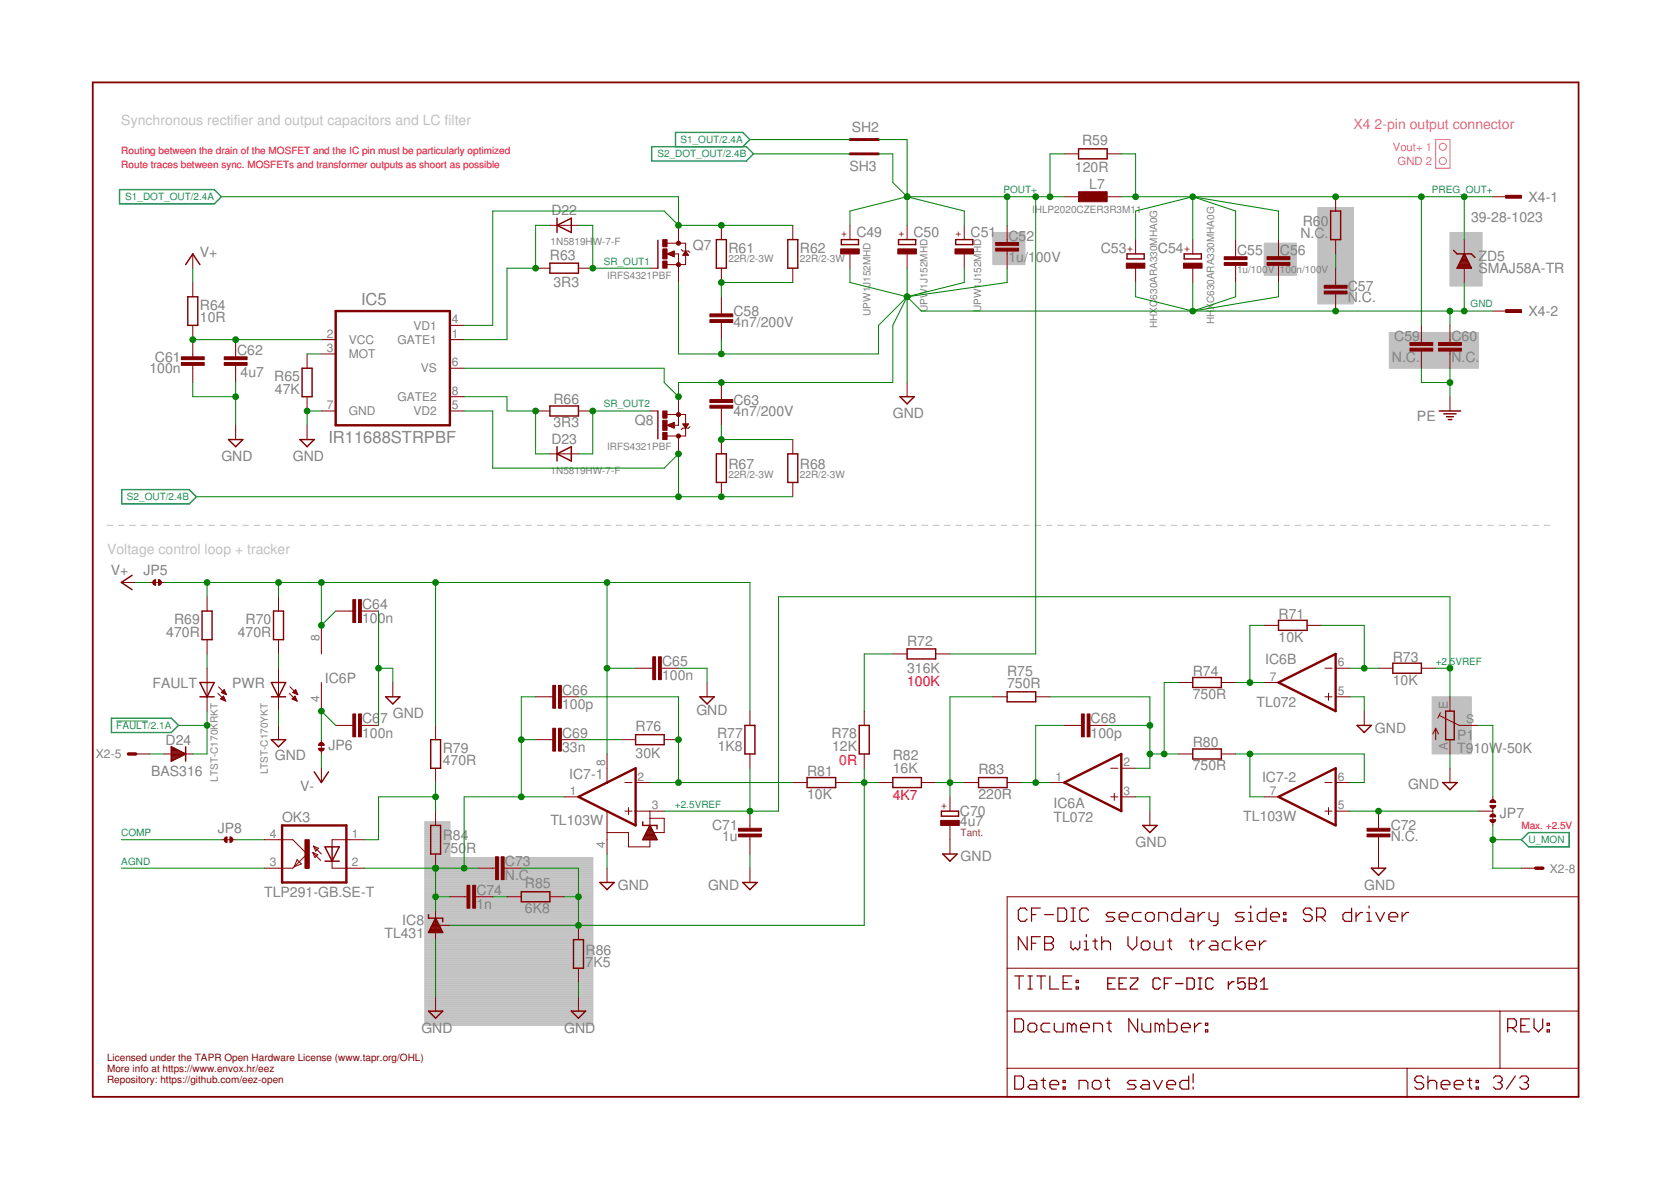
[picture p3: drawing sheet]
<svg xmlns="http://www.w3.org/2000/svg" width="297mm" height="210mm" viewBox="0 0 297 210" stroke-linecap="round" stroke-linejoin="round" font-family="sans-serif">
<g fill="#c0c0c0" stroke="#c0c0c0" stroke-width=".18">
<path d="M176.5 41.3h5.7v5.7h-5.7z"/>
<path d="M254.6 123.8h7v10.2h-7z"/>
<path d="M257.7 41.3h5.8v9.5h-5.8z"/>
<path d="M224.7 43.2h5.7v5.7h-5.7z"/>
<path d="M234.3 36.9h6.3v17.1h-6.3z"/>
<path d="M247 59.1h15.8v6.3h-15.8z"/>
</g>
<g fill="none" stroke="#c0c0c0" stroke-width=".18">
<path d="M19 93.4h1M21 93.4h1.1M23.1 93.4h1M25.1 93.4h1M27.1 93.4h1M29.1 93.4h1M31.1 93.4h1M33.1 93.4h1M35.1 93.4h1M37.1 93.4h1M39.1 93.4h1.1M41.1 93.4h1.1"/>
<path d="M43.2 93.4h1M45.2 93.4h1M47.2 93.4h1M49.2 93.4h1M51.2 93.4h1M53.2 93.4h1M55.2 93.4h1.1M57.3 93.4h1M59.3 93.4h1M61.3 93.4h1M63.3 93.4h1M65.3 93.4h1"/>
<path d="M67.3 93.4h1M69.3 93.4h1M71.3 93.4h1M73.3 93.4h1.1M75.4 93.4h1M77.4 93.4h1M79.4 93.4h1M81.4 93.4h1M83.4 93.4h1M85.4 93.4h1M87.4 93.4h1M89.4 93.4h1"/>
<path d="M91.4 93.4h1.1M93.5 93.4h1M95.5 93.4h1M97.5 93.4h1M99.5 93.4h1M101.5 93.4h1M103.5 93.4h1M105.5 93.4h1.1M107.5 93.4h1.1M109.6 93.4h1M111.6 93.4h1M113.6 93.4h1"/>
<path d="M115.6 93.4h1M117.6 93.4h1M119.6 93.4h1M121.6 93.4h1M123.6 93.4h1.1M125.6 93.4h1.1M127.7 93.4h1M129.7 93.4h1M131.7 93.4h1M133.7 93.4h1M135.7 93.4h1M137.7 93.4h1"/>
<path d="M139.7 93.4h1M141.7 93.4h1M143.7 93.4h1.1M145.8 93.4h1M147.8 93.4h1M149.8 93.4h1M151.8 93.4h1M153.8 93.4h1M155.8 93.4h1M157.8 93.4h1.1M159.9 93.4h1M161.9 93.4h1"/>
<path d="M163.9 93.4h1M165.9 93.4h1M167.9 93.4h1M169.9 93.4h1M171.9 93.4h1M173.9 93.4h1M175.9 93.4h1.1M177.9 93.4h1.1M180 93.4h1M182 93.4h1M184 93.4h1M186 93.4h1"/>
<path d="M188 93.4h1M190 93.4h1M192 93.4h1M194 93.4h1.1M196.1 93.4h1M198.1 93.4h1M200.1 93.4h1M202.1 93.4h1M204.1 93.4h1M206.1 93.4h1M208.1 93.4h1M210.1 93.4h1.1"/>
<path d="M212.2 93.4h1M214.2 93.4h1M216.2 93.4h1M218.2 93.4h1M220.2 93.4h1M222.2 93.4h1M224.2 93.4h1M226.2 93.4h1M228.2 93.4h1.1M230.3 93.4h1M232.3 93.4h1M234.3 93.4h1"/>
<path d="M236.3 93.4h1M238.3 93.4h1M240.3 93.4h1M242.3 93.4h1M244.3 93.4h1M246.4 93.4h1M248.4 93.4h1M250.4 93.4h1M252.4 93.4h1M254.4 93.4h1M256.4 93.4h1M258.4 93.4h1"/>
<path d="M260.4 93.4h1.1M262.4 93.4h1.1M264.5 93.4h1M266.5 93.4h1M268.5 93.4h1M270.5 93.4h1M272.5 93.4h1M274.5 93.4h1M75.5 146.1h4.5v6.3h25.4v29.8h-29.9zM75.5 160h29.9M75.5 159.9h29.9M75.5 159.7h29.9"/>
<path d="M75.5 159.6h29.9M75.5 159.5h29.9M75.5 159.4h29.9M75.5 159.2h29.9M75.5 159.1h29.9M75.5 159h29.9M75.5 158.9h29.9M75.5 158.8h29.9M75.5 158.6h29.9M75.5 158.5h29.9M75.5 158.4h29.9M75.5 158.3h29.9"/>
<path d="M75.5 158.2h29.9M75.5 158h29.9M75.5 157.9h29.9M75.5 157.8h29.9M75.5 157.7h29.9M75.5 157.6h29.9M75.5 157.4h29.9M75.5 157.3h29.9M75.5 157.2h29.9M75.5 157.1h29.9M75.5 157h29.9M75.5 156.8h29.9"/>
<path d="M75.5 156.7h29.9M75.5 156.6h29.9M75.5 156.5h29.9M75.5 156.4h29.9M75.5 156.2h29.9M75.5 156.1h29.9M75.5 156h29.9M75.5 155.9h29.9M75.5 155.7h29.9M75.5 155.6h29.9M75.5 155.5h29.9M75.5 155.4h29.9"/>
<path d="M75.5 155.3h29.9M75.5 155.2h29.9M75.5 155h29.9M75.5 154.9h29.9M75.5 154.8h29.9M75.5 154.7h29.9M75.5 154.5h29.9M75.5 154.4h29.9M75.5 154.3h29.9M75.5 154.2h29.9M75.5 154.1h29.9M75.5 153.9h29.9"/>
<path d="M75.5 153.8h29.9M75.5 153.7h29.9M75.5 153.6h29.9M75.5 153.5h29.9M75.5 153.3h29.9M75.5 153.2h29.9M75.5 153.1h29.9M75.5 153h29.9M75.5 152.8h29.9M75.5 152.7h29.9M75.5 152.6h29.9M75.5 152.5h29.9"/>
<path d="M75.5 152.4h4.5M75.5 152.3h4.5M75.5 152.1h4.5M75.5 152h4.5M75.5 151.9h4.5M75.5 151.8h4.5M75.5 151.6h4.5M75.5 151.5h4.5M75.5 151.4h4.5M75.5 151.3h4.5M75.5 151.2h4.5M75.5 151h4.5"/>
<path d="M75.5 150.9h4.5M75.5 150.8h4.5M75.5 150.7h4.5M75.5 150.6h4.5M75.5 150.4h4.5M75.5 150.3h4.5M75.5 150.2h4.5M75.5 150.1h4.5M75.5 150h4.5M75.5 149.8h4.5M75.5 149.7h4.5M75.5 149.6h4.5"/>
<path d="M75.5 149.5h4.5M75.5 149.4h4.5M75.5 149.2h4.5M75.5 149.1h4.5M75.5 149h4.5M75.5 148.9h4.5M75.5 148.8h4.5M75.5 148.6h4.5M75.5 148.5h4.5M75.5 148.4h4.5M75.5 148.3h4.5M75.5 148.1h4.5"/>
<path d="M75.5 148h4.5M75.5 147.9h4.5M75.5 147.8h4.5M75.5 147.7h4.5M75.5 147.6h4.5M75.5 147.4h4.5M75.5 147.3h4.5M75.5 147.2h4.5M75.5 147.1h4.5M75.5 146.9h4.5M75.5 146.8h4.5M75.5 146.7h4.5"/>
<path d="M75.5 146.6h4.5M75.5 146.5h4.5M75.5 146.3h4.5M75.5 146.2h4.5M75.5 180h29.9M75.5 179.9h29.9M75.5 179.7h29.9M75.5 179.6h29.9M75.5 179.5h29.9M75.5 179.4h29.9M75.5 179.3h29.9M75.5 179.2h29.9"/>
<path d="M75.5 179h29.9M75.5 178.9h29.9M75.5 178.8h29.9M75.5 178.7h29.9M75.5 178.5h29.9M75.5 178.4h29.9M75.5 178.3h29.9M75.5 178.2h29.9M75.5 178.1h29.9M75.5 177.9h29.9M75.5 177.8h29.9M75.5 177.7h29.9"/>
<path d="M75.5 177.6h29.9M75.5 177.5h29.9M75.5 177.3h29.9M75.5 177.2h29.9M75.5 177.1h29.9M75.5 177h29.9M75.5 176.8h29.9M75.5 176.7h29.9M75.5 176.6h29.9M75.5 176.5h29.9M75.5 176.4h29.9M75.5 176.3h29.9"/>
<path d="M75.5 176.1h29.9M75.5 176h29.9M75.5 175.9h29.9M75.5 175.8h29.9M75.5 175.6h29.9M75.5 175.5h29.9M75.5 175.4h29.9M75.5 175.3h29.9M75.5 175.2h29.9M75.5 175h29.9M75.5 174.9h29.9M75.5 174.8h29.9"/>
<path d="M75.5 174.7h29.9M75.5 174.6h29.9M75.5 174.4h29.9M75.5 174.3h29.9M75.5 174.2h29.9M75.5 174.1h29.9M75.5 174h29.9M75.5 173.8h29.9M75.5 173.7h29.9M75.5 173.6h29.9M75.5 173.5h29.9M75.5 173.4h29.9"/>
<path d="M75.5 173.2h29.9M75.5 173.1h29.9M75.5 173h29.9M75.5 172.9h29.9M75.5 172.8h29.9M75.5 172.6h29.9M75.5 172.5h29.9M75.5 172.4h29.9M75.5 172.3h29.9M75.5 172.1h29.9M75.5 172h29.9M75.5 171.9h29.9"/>
<path d="M75.5 171.8h29.9M75.5 171.7h29.9M75.5 171.6h29.9M75.5 171.4h29.9M75.5 171.3h29.9M75.5 171.2h29.9M75.5 171.1h29.9M75.5 170.9h29.9M75.5 170.8h29.9M75.5 170.7h29.9M75.5 170.6h29.9M75.5 170.5h29.9"/>
<path d="M75.5 170.3h29.9M75.5 170.2h29.9M75.5 170.1h29.9M75.5 170h29.9M75.5 169.9h29.9M75.5 169.7h29.9M75.5 169.6h29.9M75.5 169.5h29.9M75.5 169.4h29.9M75.5 169.2h29.9M75.5 169.1h29.9M75.5 169h29.9"/>
<path d="M75.5 168.9h29.9M75.5 168.8h29.9M75.5 168.7h29.9M75.5 168.5h29.9M75.5 168.4h29.9M75.5 168.3h29.9M75.5 168.2h29.9M75.5 168h29.9M75.5 167.9h29.9M75.5 167.8h29.9M75.5 167.7h29.9M75.5 167.6h29.9"/>
<path d="M75.5 167.4h29.9M75.5 167.3h29.9M75.5 167.2h29.9M75.5 167.1h29.9M75.5 167h29.9M75.5 166.8h29.9M75.5 166.7h29.9M75.5 166.6h29.9M75.5 166.5h29.9M75.5 166.4h29.9M75.5 166.2h29.9M75.5 166.1h29.9"/>
<path d="M75.5 166h29.9M75.5 165.9h29.9M75.5 165.8h29.9M75.5 165.6h29.9M75.5 165.5h29.9M75.5 165.4h29.9M75.5 165.3h29.9M75.5 165.2h29.9M75.5 165h29.9M75.5 164.9h29.9M75.5 164.8h29.9M75.5 164.7h29.9"/>
<path d="M75.5 164.5h29.9M75.5 164.4h29.9M75.5 164.3h29.9M75.5 164.2h29.9M75.5 164.1h29.9M75.5 164h29.9M75.5 163.8h29.9M75.5 163.7h29.9M75.5 163.6h29.9M75.5 163.5h29.9M75.5 163.3h29.9M75.5 163.2h29.9"/>
<path d="M75.5 163.1h29.9M75.5 163h29.9M75.5 162.9h29.9M75.5 162.8h29.9M75.5 162.6h29.9M75.5 162.5h29.9M75.5 162.4h29.9M75.5 162.3h29.9M75.5 162.1h29.9M75.5 162h29.9M75.5 161.9h29.9M75.5 161.8h29.9"/>
<path d="M75.5 161.6h29.9M75.5 161.5h29.9M75.5 161.4h29.9M75.5 161.3h29.9M75.5 161.2h29.9M75.5 161.1h29.9M75.5 160.9h29.9M75.5 160.8h29.9M75.5 160.7h29.9M75.5 160.6h29.9M75.5 160.4h29.9M75.5 160.3h29.9"/>
<path d="M75.5 160.2h29.9M75.5 160.1h29.9M75.5 182.2h29.9M75.5 182h29.9M75.5 181.9h29.9M75.5 181.8h29.9M75.5 181.7h29.9M75.5 181.5h29.9M75.5 181.4h29.9M75.5 181.3h29.9M75.5 181.2h29.9M75.5 181.1h29.9"/>
<path d="M75.5 181h29.9M75.5 180.8h29.9M75.5 180.7h29.9M75.5 180.6h29.9M75.5 180.5h29.9M75.5 180.4h29.9M75.5 180.2h29.9M75.5 180.1h29.9"/>
</g>
<g fill="none" stroke="#800000" stroke-width=".21">
<path d="M180.4 173.5h1.5M181.2 173.5v2.3M182.6 161.8l-.4-.4h-.8l-.4 .4v1.5l.4 .4h.8l.4-.4M182.6 166.5v2.3l-1.6-2.3v2.3M182.7 173.5h.8M182.7 175.8h.8M183.1 173.5v2.3M183.4 162.6h.7M183.4 167.6h.7M184.3 173.5h1.5M184.9 161.4h-1.5v2.3M184.9 166.5h-1.5v2.3"/>
<path d="M185.1 173.5v2.3M185.7 162.6h1.6M185.7 166.5h1.2l.4 .4v.4l-.4 .3 .4 .4v.4l-.4 .4h-1.2zM185.7 167.6h1.2M186.6 173.5v2.3h1.6M188 161.4h1.2l.4 .4v1.5l-.4 .4h-1.2zM189 174.6h.7M190.4 161.4h.8M190.4 163.7h.8M190.4 167.3v1.1l.4 .4 .4-.4 .4 .4 .3-.4v-1.1M190.5 173.5h-1.5v2.3h1.5M190.8 161.4v2.3"/>
<path d="M191.3 175.4h.4v.4h-.4zM191.3 174.2h.4v.4h-.4zM192.7 168.8h.8M192.7 167.3h.4v1.5M193.1 166.1v.4M193.5 161.8l-.4-.4h-.8l-.4 .4v1.5l.4 .4h.8l.4-.4M194.3 167.3h.8M194.7 166.9v1.5l.4 .4M195.8 167.6l.4-.3h.8l.4 .3v1.2M195.8 166.5v2.3M198.2 162.2h-1.2l-.4 .4 .4 .4h.8l.4 .3-.4 .4h-1.2M198.9 163h1.6v-.4l-.4-.4h-.8l-.4 .4v.7l.4 .4h.8"/>
<path d="M200.5 166.5v1.5l.8 .8 .8-.8v-1.5M202.9 162.2h-1.2l-.4 .4v.7l.4 .4h1.2M203.2 167.3h.8l.4 .3v.8l-.4 .4h-.8l-.3-.4v-.8zM203.6 162.6l.4-.4h.8l.4 .4v.7l-.4 .4h-.8l-.4-.4zM205.2 167.3v1.1l.4 .4h1.2v-1.5M206 163.7v-1.5h1.1l.4 .4v1.1M207.5 167.3h.8M207.9 166.9v1.5l.4 .4M209.9 161.4v2.3h-1.2l-.4-.4v-.7l.4-.4h1.2M211 162.2h.8l.4 .4v1.1h-1.2l-.3-.4 .3-.3h1.2M211.4 167.3h.8M211.8 166.9v1.5l.4 .4"/>
<path d="M213 162.2v1.5M213 167.3v1.5M214.2 162.2h-.4l-.8 .8M214.2 167.3h-.4l-.8 .7M214.9 162.2v1.1l.4 .4h1.2M215.3 167.3h.8l.4 .3v1.2h-1.2l-.4-.4 .4-.4h1.2M216.5 162.2v1.9l-.4 .4h-.4M218.8 167.3h-1.1l-.4 .3v.8l.4 .4h1.1M219.6 166.5v2.3M220.8 167.3l-1.2 .7 1.2 .8M221.2 162.2h-1.2l-.4 .4 .4 .4h.8l.4 .3-.4 .4h-1.2M221.6 168h1.5v-.4l-.4-.3h-.7l-.4 .3v.8l.4 .4h.7"/>
<path d="M222 163.7h.7M222 162.2h.3v1.5M222.3 161v.4M223.9 167.3v1.5M225.1 161.4v2.3h-1.2l-.4-.4v-.7l.4-.4h1.2M225.1 167.3h-.4l-.8 .7M225.8 163h1.6v-.4l-.4-.4h-.8l-.4 .4v.7l.4 .4h.8M228.2 163.3h.4v.4h-.4zM228.2 162.2h.4v.4h-.4zM233.3 161.8l-.4-.4h-.8l-.4 .4v.4l.4 .4h.8l.4 .4v.3l-.4 .4h-.8l-.4-.4M234 163h1.2l.4-.4v-.8l-.4-.4h-1.2v2.3M234.8 163l.8 .7"/>
<path d="M240.3 161.4v2.3h-1.2l-.4-.4v-.7l.4-.4h1.2M241 162.2v1.5M242.2 162.2h-.4l-.8 .8M243 163.7h.8M243 162.2h.4v1.5M243.4 161v.4M244.6 162.2l.7 1.5 .8-1.5M246.9 163h1.6v-.4l-.4-.4h-.8l-.4 .4v.7l.4 .4h.8M249.2 162.2v1.5M250.4 162.2h-.4l-.8 .8M180.4 181.1h1.2l.3 .4v1.5l-.3 .4h-1.2zM180.4 191.2h1.2l.3 .4v1.6l-.3 .4h-1.2z"/>
<path d="M182.7 182.2l.4-.3h.8l.4 .3v.8l-.4 .4h-.8l-.4-.4zM183.1 192h.8l.4 .4v1.2h-1.2l-.4-.4 .4-.4h1.2M185.1 192h.7M185.5 191.6v1.6l.3 .4M186.6 192.8h1.6v-.4l-.4-.4h-.8l-.4 .4v.8l.4 .4h.8M186.6 181.9h-1.1l-.4 .3v.8l.4 .4h1.1M187.4 181.9v1.1l.4 .4h1.2v-1.5M189 193.2h.4v.4h-.4zM189 192h.4v.4h-.4zM190.5 182.2l-.4-.3h-.4v1.5M190.5 182.2l.4-.3 .4 .3v1.2M190.5 182.2v1.2"/>
<path d="M191.8 193.6v-1.6h1.2l.4 .4v1.2M192.1 182.6h1.5v-.4l-.3-.3h-.8l-.4 .3v.8l.4 .4h.8M194.2 192.4l.3-.4h.8l.4 .4v.8l-.4 .4h-.8l-.3-.4zM194.4 183.4v-1.5h1.2l.4 .3v1.2M196.5 192h.8M196.8 181.9h.7M196.9 191.6v1.6l.4 .4M197.1 181.5v1.5l.4 .4M202 192h-1.2l-.4 .4 .4 .4h.8l.4 .4-.4 .4h-1.2M202.2 181.1v2.3l-1.5-2.3v2.3M203 181.9v1.1l.4 .4h1.2v-1.5M203.1 192h.8l.4 .4v1.2h-1.2l-.4-.4 .4-.4h1.2"/>
<path d="M205.1 192l.7 1.6 .8-1.6M206.1 182.2l.4-.3 .4 .3v1.2M206.1 182.2l-.4-.3h-.4v1.5M206.1 182.2v1.2M207.4 192.8h1.6v-.4l-.4-.4h-.8l-.4 .4v.8l.4 .4h.8M207.7 181.1v2.3h1.2l.3-.4v-.8l-.3-.3h-1.2M210 182.6h1.6v-.4l-.4-.3h-.8l-.4 .3v.8l.4 .4h.8M211.3 191.2v2.4h-1.2l-.4-.4v-.8l.4-.4h1.2M212.1 190.8v1.6M212.1 193.2v.4M212.3 181.9v1.5M213.5 181.9h-.4l-.8 .7"/>
<path d="M214.3 183h.4v.4h-.4zM214.3 181.9h.4v.3h-.4zM253.1 191.6l-.4-.4h-.8l-.4 .4v.4l.4 .4h.8l.4 .4v.4l-.4 .4h-.8l-.4-.4M253.8 192.4l.4-.4h.8l.4 .4v1.2M253.8 191.2v2.4M256.2 192.8h1.5v-.4l-.4-.4h-.7l-.4 .4v.8l.4 .4h.7M258.5 192.8h1.6v-.4l-.4-.4h-.8l-.4 .4v.8l.4 .4h.8M260.9 192h.7M261.2 191.6v1.6l.4 .4M262.4 193.2h.4v.4h-.4zM262.4 192h.4v.4h-.4zM265.5 191.6l.4-.4h.7l.4 .4v.4l-.4 .4"/>
<path d="M266.3 192.4h.3M266.6 192.4l.4 .4v.4l-.4 .4h-.7l-.4-.4M268 182.6h1.2l.4-.4v-.7l-.4-.4h-1.2v2.3M268.8 182.6l.8 .8M269.4 191.2l-1.6 2.4M270.2 191.6l.3-.4h.8l.4 .4v.4l-.4 .4M270.3 182.2h.8M270.9 192.4h.4M271.3 192.4l.4 .4v.4l-.4 .4h-.8l-.3-.4M271.9 181.1h-1.6v2.3h1.6M272.7 181.1v1.5l.8 .8 .7-.8v-1.5M275 183h.4v.4h-.4z"/>
<path d="M275 181.9h.4v.3h-.4z"/>
</g>
<path d="M16.5 14.6h264.1v180.3h-264.1z" fill="none" stroke="#800000" stroke-width=".32"/>
<g fill="none" stroke="#800000" stroke-width=".18">
<path d="M189.2 27.3h2.5M189.2 35h2.5M196.8 27.3h2.5M196.8 35h2.5M237.4 35v2.5M265.4 35h2.5M34.3 45.1v2.6M34.3 50.2v2.5M34.3 57.8v5.6M80 57.8h2.5M95.2 47.7h2.5M97.7 40h5.1"/>
<path d="M102.8 47.7h2.6M115.5 47.7h1.4M118.6 45.1l1.2-.5v1zM118.6 43.2h3.3v3.8h-3.3M118.6 45.1h1.2M118.8 45h1M118.9 45.3h.9M119.1 44.9h.7M119.2 45.4h.6M119.4 44.8h.4M119.5 45.5h.3M119.7 45.1h.9v5.1"/>
<path d="M119.7 44.7h.1M119.8 45.6h.1M120.6 40v3.2M121.1 44.4l.3 .2h1l.2 .3M121.5 45.3h.8M121.5 45.1h.7M121.6 45h.6M121.7 44.9h.4M121.8 44.8h.2M121.9 44.7h.1M121.9 44.6l.5 .8h-1zM128.2 40v2.6"/>
<path d="M128.2 47.7v2.5M128.2 52.7v3.1M128.2 57.3v3.1M140.9 40v2.6M140.9 47.7v2.5M151.1 40v2.6M151.1 45.1v2.6M161.2 40v2.6M161.2 45.1v2.6M171.4 40v2.6M171.4 45.1v2.6M179 40v3.1"/>
<path d="M179 44.6v3.1M201.9 42.6v2.5M201.9 47.7v2.5M212 42.6v2.5M212 47.7v2.5M219.6 42.6v3M219.6 47.2v3M227.3 42.6v3M227.3 47.2v3M237.4 42.6v2.5M237.4 47.7v3M237.4 52.2v3.1"/>
<path d="M252.7 57.8v3.1M257.7 57.8v3.1M260.3 42.6v2.5M260.3 47.7v2.5M265.4 55.3h2.5M34.3 64.9v3.1M41.9 60.4v3M41.9 64.9v3.1M41.9 75.6v2.5M54.6 62.9v2.5M54.6 70.5v2.5M54.6 75.6v2.5"/>
<path d="M57.1 73h2.6M57.1 60.4h2.6M57.1 62.9h2.6M80 73h2.5M80 60.4h2.5M80 65.4h2.5M80 70.5h2.5M95.2 73h2.5M102.8 73h2.6M115.5 73h1.4M118.6 73.7h3.3v3.8h-3.3M118.6 75.6l1.2-.5v1z"/>
<path d="M118.7 75.5h1.1M118.7 75.6h1.1M119 75.4h.8M119 75.8h.8M119.3 75.3h.5M119.3 75.9h.5M119.6 76h.2M119.6 75.2h.2M120.6 70.5v5.1h-.9M120.6 77.5v3.2M121.4 75.3h1l-.5 .8zM121.4 75.4h.9"/>
<path d="M121.5 75.5h.8M121.6 75.6h.6M121.7 75.8h.4M121.8 75.9h.2M121.8 76h.1M122.6 75.8l-.2 .3h-1l-.3 .2M128.2 68v3M128.2 72.5v3.1M128.2 78.1v2.6M140.9 78.1v2.6M161.2 68v2.5M252.7 62.4v3"/>
<path d="M257.7 62.4v3M257.7 70.5v2.5M97.7 80.7h5.1M128.2 85.7v2.6M140.9 85.7v2.6M21.6 103.5h2.5M26.6 103.5h2.6M36.8 106.1v2.5M36.8 113.7v2.5M36.8 118.8v7.6M49.5 106.1v2.5M49.5 113.7v2.5"/>
<path d="M49.5 118.8v7.6M57.1 111.1v5.1M59.7 108.6h3M64.2 108.6h3.1M113 118.8h3M117.6 118.8h3M158.7 116.2h2.5M166.3 116.2h2.6M224.7 111.1h2.6M232.3 111.1h2.6M235.5 118.8h1.3M237.4 118.8h2.6"/>
<path d="M245 118.8h2.6M252.7 118.8h2.5M24.1 134h2.5M29.2 134h5.1M38.7 123.2l1.4 1.4M38.8 122.1l1.4 1.4M39.3 124.3h.7M39.3 124.1h.6M39.4 123.1h.7M39.4 124h.5M39.5 122.9h.5M39.5 123.9h.3"/>
<path d="M39.6 123.2h.5M39.6 122.8h.4M39.6 124.4h.4M39.7 123.8h.1M39.7 122.7h.2M39.7 123.7l.4 .9-.9-.4zM39.9 122.6l.3 .9M39.9 122.6l-.6 .5 .9 .4M39.9 123.3h.3M39.9 122.6h.1M39.9 124.5h.2M40.1 123.4h.1"/>
<path d="M49.5 128.9v2.6M51.4 123.2l1.4 1.4M51.5 122.1l1.4 1.4M52 124.1h.6M52 124.3h.7M52.1 123.1h.7M52.1 124h.5M52.2 122.9h.5M52.2 123.9h.3M52.3 123.2h.5M52.3 122.8h.4M52.3 124.4h.4"/>
<path d="M52.4 123.8h.1M52.4 122.7h.2M52.4 123.7l.4 .9-.9-.4zM52.6 123.3h.3M52.6 122.6h.1M52.6 122.6l.3 .9M52.6 122.6l-.6 .5 .9 .4M52.6 124.5h.2M52.8 123.4h.1M57.1 121.3v5.1M57.1 131.5v2.5M57.1 136.5v2.6"/>
<path d="M59.7 128.9h3M64.2 128.9h3.1M69.8 121.3v2.5M77.4 128.9v2.6M77.4 136.5v2.6M95.2 123.8h3.1M95.2 131.5h3.1M99.8 123.8h3M99.8 131.5h3M107.9 134v5.1M110.4 131.5h2.6M111.1 139.1h1.3"/>
<path d="M113 139.1h2.5M118.1 131.5h2.5M125.7 121.3v2.5M133.3 126.4v2.5M133.3 134v2.5M140.9 139.1h2.6M148.5 139.1h2.6M153.6 126.4v2.5M153.6 134v2.5M156.2 139.1h2.5M163.8 139.1h2.5M171.4 139.1h2.5"/>
<path d="M176.5 123.8h2.5M179 139.1h2.6M184.1 123.8h2.5M186.6 139.1h2.6M189.2 128.9h3M193.8 128.9h3M197.4 136.5h1.3M199.3 136.5h2.6M209.5 121.3h2.5M209.5 134h2.5M217.1 121.3h2.5M217.1 134h2.5"/>
<path d="M224.7 121.3h2.6M235.5 139.1h1.3M235.5 123.8h1.3M236.2 123.2v1.3M237.4 139.1h2.6M237.4 123.8h2.6M242.5 126.4v2.5M255.2 129.4v2.1M255.2 129.4l-.5 1.1M255.2 129.4l.5 1.1M255.9 127.2l3.5 1.7h3.4M256.1 126.7l-.5 .9"/>
<path d="M257.7 123.8v2.6M257.7 131.5v2.5M257.7 136.5v2.6M39.3 149.2h2.6M47 149.2h5l2.6 2.6-2.3 2.3M52.3 154.1l-.3 .2h-5M52.8 152.8l.8 .7-1.3 .6zM55.6 151.5l1.4 1.4M55.6 151.5l.9 .4-.5 .5zM55.7 150.4l.9 .4-.5 .5zM55.7 150.4l1.4 1.4M59 153.1v1.2h5.7"/>
<path d="M64.7 149.2h-5.7v1.3M77.4 144.2v2.5M77.4 151.8v2.5M80 159.4h3M84.5 159.4h3.1M85 154.3h3.1M89.6 154.3h3.1M90.1 159.4h2.6M97.7 159.4h2.6M100.3 141.6h2.5M107.9 148h3.8v2.5h3.8v-1.3M107.9 144.2v7.6"/>
<path d="M107.9 154.3v2.5M111.1 144.2h1.3M111.7 143.5v1.3M113 144.2h5.1M115.5 144.2v2.5M115.5 145.4h2.6v2.6h-1.9M133.3 144.2v3M133.3 148.7v3.1M133.3 154.3v2.5M168.9 141.6v2.6M168.9 146.7v5.1M179 159.4h101.6v35.5h-101.6z"/>
<path d="M197.4 141.6h1.3M198.1 141v1.3M199.3 141.6h2.6M204.4 144.2v2.5M224.7 141.6h2.6M235.5 144.2h1.3M236.2 143.5v1.3M237.4 144.2h2.6M245 144.2v3M245 148.7v5.6M262.8 144.2h2.6M265.4 141.6v.8"/>
<path d="M265.4 143.4v3.3M270.4 154.3h2.6M77.4 161.9v5.1M77.4 177.2v2.5M77.4 164.5h2.6M102.8 164.5v2.5M102.8 172.1v2.5M102.8 177.2v2.5M179 179.7h101.6M179 172.1h101.6M266.6 179.7v10.2M179 189.9h101.6"/>
<path d="M250.1 189.9v5"/>
</g>
<g fill="none" stroke="#800000" stroke-width=".23">
<path d="M196.9 174.8h.7M198.2 173.8h-1.3v2h1.3M198.9 174.8h.7M200.2 173.8h-1.3v2h1.3M200.9 173.8h1.3v.4l-1.3 1.3v.3h1.3M206.3 174.2l-.4-.4h-.6l-.3 .4v1.3l.3 .3h.6l.4-.3M207 174.8h.6M208.3 173.8h-1.3v2M209 174.8h1.3M211 173.8h1l.3 .4v1.3l-.3 .3h-1zM213 173.8h.7M213 175.8h.7"/>
<path d="M213.3 173.8v2M215.6 174.2l-.3-.4h-.6l-.4 .4v1.3l.4 .3h.6l.3-.3M218.4 174.5v1.3M219.4 174.5h-.4l-.6 .6M221.3 173.8h-1.3v1l.7-.3h.3l.3 .3v.7l-.3 .3h-.6l-.4-.3M222.1 173.8h.9l.4 .4v.3l-.4 .3 .4 .3v.4l-.4 .3h-.9zM222.1 174.8h.9M224.1 175.8h1.3M224.1 174.5l.6-.7v2"/>
</g>
<g fill="#800000" stroke="#800000" stroke-width=".18">
<path d="M32.2 64.4h4.1v.5h-4.1z"/>
<path d="M32.2 63.4h4.1v.5h-4.1z"/>
<path d="M117.8 73h.8v1.3h-.8z"/>
<path d="M117.8 76.9h.8v1.2h-.8z"/>
<path d="M117.8 74.7h.8v1.8h-.8z"/>
<path d="M117.8 46.4h.8v1.3h-.8z"/>
<path d="M117.8 42.6h.8v1.3h-.8z"/>
<path d="M117.8 44.2h.8v1.8h-.8z"/>
<path d="M126.2 71h4.1v.5h-4.1z"/>
<path d="M126.2 72h4.1v.5h-4.1z"/>
<path d="M126.2 56.8h4.1v.5h-4.1z"/>
<path d="M126.2 55.8h4.1v.5h-4.1z"/>
<path d="M177 44.1h4.1v.5h-4.1z"/>
<path d="M177 43.1h4.1v.5h-4.1z"/>
<path d="M39.9 64.4h4v.5h-4z"/>
<path d="M39.9 63.4h4v.5h-4z"/>
<path d="M149.4 44.2h3.3v.9h-3.3z"/>
<path d="M159.6 44.2h3.3v.9h-3.3z"/>
<path d="M169.8 44.2h3.3v.9h-3.3z"/>
<path d="M193.3 126.9h.5v4.1h-.5z"/>
<path d="M192.2 126.9h.5v4.1h-.5z"/>
<path d="M63.7 106.6h.5v4h-.5z"/>
<path d="M62.7 106.6h.5v4h-.5z"/>
<path d="M63.7 126.9h.5v4.1h-.5z"/>
<path d="M62.7 126.9h.5v4.1h-.5z"/>
<path d="M131.3 148.2h4v.5h-4z"/>
<path d="M131.3 147.2h4v.5h-4z"/>
<path d="M99.3 129.4h.5v4.1h-.5z"/>
<path d="M98.3 129.4h.5v4.1h-.5z"/>
<path d="M99.3 121.8h.5v4.1h-.5z"/>
<path d="M98.3 121.8h.5v4.1h-.5z"/>
<path d="M117.1 116.7h.5v4.1h-.5z"/>
<path d="M116 116.7h.5v4.1h-.5z"/>
<path d="M167.2 145.8h3.3v.9h-3.3z"/>
<path d="M191.7 34.1h5.1v1.8h-5.1z"/>
<path d="M210.4 46.8h3.3v.9h-3.3z"/>
<path d="M217.6 46.7h4.1v.5h-4.1z"/>
<path d="M217.6 45.6h4.1v.5h-4.1z"/>
<path d="M200.2 46.8h3.3v.9h-3.3z"/>
<path d="M267.7 34.7h2.7v.5h-2.7z"/>
<path d="M267.7 55h2.7v.5h-2.7z"/>
<path d="M225.2 46.7h4.1v.5h-4.1z"/>
<path d="M225.2 45.6h4.1v.5h-4.1z"/>
<path d="M235.4 50.7h4.1v.5h-4.1z"/>
<path d="M235.4 51.7h4.1v.5h-4.1z"/>
<path d="M250.6 61.9h4.1v.5h-4.1z"/>
<path d="M250.6 60.9h4.1v.5h-4.1z"/>
<path d="M255.7 61.9h4.1v.5h-4.1z"/>
<path d="M255.7 60.9h4.1v.5h-4.1z"/>
<path d="M84 157.4h.5v4h-.5z"/>
<path d="M83 157.4h.5v4h-.5z"/>
<path d="M89.1 152.3h.5v4h-.5z"/>
<path d="M88.1 152.3h.5v4h-.5z"/>
<path d="M54.2 149.2h.8v5.1h-.8z"/>
<path d="M243 148.2h4.1v.5h-4.1z"/>
<path d="M243 147.2h4.1v.5h-4.1z"/>
</g>
<g fill="none" stroke="#800000" stroke-width=".25">
<path d="M99 38.8v2.5M191.7 26.5h5.1v1.7h-5.1zM236.5 37.5h1.8v5.1h-1.8zM33 47l1.3-1.9 1.2 1.9M33.4 52.7h1.8v5.1h-1.8zM97.7 46.8h5.1v1.8h-5.1zM99 40l2.6-1.2v2.5zM116.9 42.7v5M127.3 42.6h1.8v5.1h-1.8zM140 42.6h1.8v5.1h-1.8zM149.6 42.6h3v.9h-3zM159.7 42.6h3.1v.9h-3.1z"/>
<path d="M169.9 42.6h3v.9h-3zM200.3 45.1h3.1v.9h-3.1zM210.5 45.1h3.1v.9h-3.1zM258.4 44.5l.6 .6h2.6l.6 .7M259 47.6h2.5M259.1 47.4h2.3M259.2 47.2h2.1M259.4 47h1.8M259.5 46.7h1.6M259.6 46.5h1.4M259.7 46.3h1.2M259.8 46.1h1"/>
<path d="M259.9 45.8h.7M260 45.6h.5M260.1 45.4h.3M260.2 45.2h.1M260.3 45.1l1.3 2.6h-2.6zM40.6 78.1h2.6l-1.3 1.3zM53.3 78.1h2.6l-1.3 1.3zM53.7 65.4h1.8v5.1h-1.8zM97.7 72.2h5.1v1.7h-5.1zM99 79.4v2.5M116.9 73v5M160 70.5h2.5l-1.3 1.3z"/>
<path d="M255.8 73h3.9M256.6 73.6h2.2M257.1 74.1h1.3M257.5 74.6h.6M99 80.7l2.6-1.3v2.5zM127.3 80.7h1.8v5h-1.8zM140 80.7h1.8v5h-1.8zM23.5 102.3l-1.9 1.2 1.9 1.3M35.9 108.6h1.8v5.1h-1.8zM48.6 108.6h1.8v5.1h-1.8zM161.2 115.3h5.1v1.8h-5.1zM227.3 110.3h5v1.7h-5z"/>
<path d="M247.6 117.9h5.1v1.8h-5.1zM30.5 132.7l2.5 1.3-2.5 1.3zM30.5 135.2h.1M30.5 135h.6M30.5 134.7h1M30.5 134.5h1.5M30.5 134.3h1.9M30.5 134.1h2.4M30.5 133.8h2.2M30.5 133.6h1.7M30.5 133.4h1.3M30.5 133.2h.8"/>
<path d="M30.5 132.9h.4M30.5 132.7h.1M33 132.7v2.6M35.5 123.8h2.6M35.5 121.3h2.6l-1.3 2.5zM48.2 123.8h2.6M48.2 131.5h2.6l-1.3 1.2zM48.2 121.3h2.6l-1.3 2.5zM55.9 137.2l1.2 1.9 1.3-1.9M68.6 123.8h2.5l-1.3 1.3zM76.6 131.5h1.7v5h-1.7zM113 130.6h5.1v1.8h-5.1z"/>
<path d="M124.4 123.8h2.6l-1.3 1.3zM132.4 128.9h1.8v5.1h-1.8zM143.5 138.2h5v1.8h-5zM152.7 128.9h1.8v5.1h-1.8zM158.7 138.2h5.1v1.8h-5.1zM173.9 138.2h5.1v1.8h-5.1zM179 123h5.1v1.7h-5.1zM212 120.4h5.1v1.8h-5.1zM212 133.1h5.1v1.8h-5.1zM241.2 128.9h2.6l-1.3 1.3zM256.5 139.1h2.5l-1.3 1.3zM257 126.4h1.5v5.1h-1.5z"/>
<path d="M57.8 150.5h2.5l-1.3 2.6zM57.8 153.1h2.5M59 150.5v2.6M76.6 146.7h1.7v5.1h-1.7zM92.7 158.5h5v1.8h-5zM106.6 156.8h2.6l-1.3 1.3zM114.3 146.1v.6h2.5v.6M114.3 149.2h2.5M114.4 148.9h2.2M114.5 148.7h2M114.6 148.5h1.8M114.7 148.3h1.6"/>
<path d="M114.9 148.1h1.3M115 147.8h1.1M115.1 147.6h.9M115.2 147.4h.7M115.3 147.2h.5M115.4 147h.3M115.5 146.7h.1M115.5 146.7l1.3 2.5h-2.5zM132 156.8h2.6l-1.3 1.3zM167.3 144.2h3.1v.9h-3.1zM167.6 151.8h2.5l-1.2 1.3zM203.1 146.7h2.6l-1.3 1.3z"/>
<path d="M243.8 154.3h2.5l-1.3 1.3zM76.2 162.6v.6h2.5v.6M76.2 179.7h2.5l-1.3 1.3zM76.2 165.6h2.5M76.3 165.4h2.2M76.5 165.2h1.9M76.6 165h1.7M76.7 164.7h1.5M76.8 164.5h1.3M76.9 164.3h1.1M77 164.1h.9M77.1 163.8h.7"/>
<path d="M77.2 163.6h.4M77.3 163.4h.2M77.4 163.2l1.3 2.5h-2.5zM101.6 179.7h2.5l-1.3 1.3zM101.9 167h1.8v5.1h-1.8z"/>
</g>
<g fill="#800000" stroke="#800000" stroke-width=".18">
<path d="M265 142.2h.5l.3 .2 .1 .2h-1z" fill-rule="evenodd"/>
<path d="M264.9 143.2h.5v.5l-.4-.2z" fill-rule="evenodd"/>
<path d="M265.4 143.2h.5l-.1 .2-.4 .3z" fill-rule="evenodd"/>
<path d="M264.9 145.7h.5v.5l-.4-.2z" fill-rule="evenodd"/>
<path d="M265.4 145.7h.5l-.1 .2-.4 .3z" fill-rule="evenodd"/>
<path d="M265 144.8l.5-.1 .3 .2 .1 .3h-1z" fill-rule="evenodd"/>
<path d="M40.9 148.7l.3 .2 .2 .3h-.5z" fill-rule="evenodd"/>
<path d="M40.9 149.2h.5l-.2 .4-.2 .2z" fill-rule="evenodd"/>
<path d="M40 148.9l.4-.2v1.1l-.3-.1-.2-.3z" fill-rule="evenodd"/>
<path d="M28.2 103.5h.5l-.1 .3-.4 .2z" fill-rule="evenodd"/>
<path d="M28.2 103l.3 .2 .2 .3h-.5z" fill-rule="evenodd"/>
<path d="M27.3 103.2l.4-.2-.1 1a.53 .53 0 0 1-.3-.8z" fill-rule="evenodd"/>
<path d="M56.6 133h.5v.5l-.4-.2z" fill-rule="evenodd"/>
<path d="M57.1 133l.5 .1-.1 .2-.4 .2z" fill-rule="evenodd"/>
<path d="M56.8 132.1l.5-.1 .3 .2v.3h-1z" fill-rule="evenodd"/>
<circle cx="120.6" cy="77.5" r=".36"/>
<circle cx="120.6" cy="73.7" r=".36"/>
<circle cx="120.6" cy="43.2" r=".36"/>
<circle cx="120.6" cy="47" r=".36"/>
</g>
<path d="M59.7 55.3h20.3v20.3h-20.3zM189.2 139.1l10.1-5.1v10.2zM227.3 121.3l10.1-5.1v10.2zM50.1 146.7h11.5v10.1h-11.5zM102.8 141.6l10.2-5.1v10.2zM227.3 141.6l10.1-5.1v10.2z" fill="none" stroke="#800000" stroke-width=".42"/>
<path d="M151.1 27.3h5.1M151.1 24.8h5.1" fill="none" stroke="#800000" stroke-width=".51"/>
<path d="M22.8 134h1.3M273 154.3h1.3" fill="none" stroke="#800000" stroke-width=".61"/>
<g fill="none" stroke="#008000" stroke-width=".18">
<path d="M39.3 35h81.3v5M133.3 24.8h17.8M133.9 27.3h17.2M156.2 27.3h2.5v5.1l2.5 2.6M156.2 24.8h5v15.2M161.2 35l10.2 2.5v2.5M161.2 35l-10.1 2.5v2.5M161.2 35h28M179 35v5M184.1 35v81.2h-15.2M189.2 27.3h-2.6v7.7M199.3 27.3h2.6v7.7"/>
<path d="M199.3 35h66.1M212 35v7.6M212 35l7.6 2.5v5.1M212 35l-10.1 2.5v5.1M212 35l15.3 2.5v5.1M252.7 35v22.8M260.3 35v7.6M34.3 47.7v2.5M97.7 40h-2.5v7.7h-5.1v12.7h-7.6M102.8 40h2.6v7.7h10.1M120.6 40h20.3M120.6 50.2v12.7h35.6v-5.1l5-5.1"/>
<path d="M120.6 40l-2.5-2.5h-30.5v20.3h-5.1M140.9 50.2h-12.7v2.5M151.1 47.7v2.5l10.1 2.5M161.2 52.7l2.6 2.6h101.6M161.2 52.7l-2.5 5.1v10.2h-38.1v2.5l-2.5-2.5v-2.6h-35.6M161.2 47.7v20.3M171.4 47.7v2.5l-10.2 2.5M179 47.7v2.5l-17.8 2.5M201.9 50.2v2.5l10.1 2.6M212 50.2v5.1M219.6 50.2v2.5l-7.6 2.6M227.3 50.2v2.5l-15.3 2.6"/>
<path d="M237.4 45.1v2.6M257.7 55.3v2.5M260.3 50.2v5.1M34.3 60.4h22.8M34.3 68v2.5h7.6M41.9 68v7.6M54.6 62.9h2.5M57.1 73h-2.5v2.6M82.5 73h5.1v10.2h30.5l2.5-2.5v7.6M82.5 70.5h7.6v2.5h5.1v7.7h2.5M115.5 73h-10.1v7.7h-2.6M128.2 60.4v2.5"/>
<path d="M128.2 75.6v2.5h12.7M252.7 65.4v2.6h5M257.7 65.4v5.1M34.9 88.3h106M24.1 103.5h2.5M29.2 103.5h104.1v22.9M36.8 103.5v2.6M36.8 116.2v2.6M49.5 103.5v2.6M49.5 116.2v2.6M57.1 103.5v7.6l2.6-2.5M67.3 118.8h2.5v2.5"/>
<path d="M67.3 108.6v20.3M77.4 103.5v25.4M107.9 118.8h5.1M107.9 103.5v30.5M120.6 118.8h5.1v2.5M158.7 116.2h-5.1v10.2M224.7 111.1h-2.5v10.2M234.9 111.1h7.6v7.7M240 118.8h5M255.2 118.8h2.5M26.6 134h2.6M31.7 128.9h5.1"/>
<path d="M36.8 126.4v7.6h-2.5M49.5 126.4v2.5M57.1 134v2.5M59.7 128.9l-2.6-2.5v5.1M77.4 139.1v5.1M92.7 131.5h2.5M95.2 123.8h-2.5v17.8M102.8 123.8h17.8v15.3M102.8 131.5h7.6M115.5 139.1h25.4M133.3 136.5v7.7M151.1 139.1h5.1"/>
<path d="M153.6 136.5v28h-73.6M166.3 139.1h5.1M176.5 123.8h-7.6v17.8M181.6 139.1h5M186.6 123.8h17.8v12.7h-2.5M189.2 128.9h-5.1v10.2M196.8 128.9h7.6M204.4 134h5.1M209.5 121.3h-2.6v12.7M219.6 134h22.9v5.1h-2.5M219.6 121.3h5.1M222.2 134v7.6h2.5"/>
<path d="M240 123.8h2.5v2.6M257.7 123.8v-17.7h-119.3v38.1h-20.3M257.7 134v2.5M262.8 128.9h2.6v12.7M21.6 149.2h17.7M21.6 154.3h25.4M41.9 149.2h5.1M64.7 154.3h20.3M77.4 141.6h-10.1v7.6h-2.6M77.4 154.3v7.6M77.4 159.4h2.6M87.6 159.4h2.5"/>
<path d="M92.7 154.3h10.1v10.2M100.3 141.6h-17.8v12.7M100.3 159.4h2.5M107.9 151.8v2.5M133.3 151.8v2.5M201.9 141.6h2.5v2.6M240 144.2h22.8M265.4 149.2h5M265.4 146.7v7.6h5M77.4 167v10.2M102.8 174.6v2.6"/>
</g>
<g fill="#008000" stroke="#008000" stroke-width=".18">
<circle cx="105.4" cy="47.7" r=".51"/>
<circle cx="105.4" cy="73" r=".51"/>
<circle cx="95.2" cy="47.7" r=".51"/>
<circle cx="95.2" cy="73" r=".51"/>
<circle cx="128.2" cy="50.2" r=".51"/>
<circle cx="128.2" cy="78.1" r=".51"/>
<circle cx="34.3" cy="60.4" r=".51"/>
<circle cx="41.9" cy="60.4" r=".51"/>
<circle cx="41.9" cy="70.5" r=".51"/>
<circle cx="161.2" cy="52.7" r=".51"/>
<circle cx="128.2" cy="62.9" r=".51"/>
<circle cx="128.2" cy="68" r=".51"/>
<circle cx="212" cy="55.3" r=".51"/>
<circle cx="260.3" cy="55.3" r=".51"/>
<circle cx="120.6" cy="70.5" r=".51"/>
<circle cx="237.4" cy="55.3" r=".51"/>
<circle cx="257.7" cy="55.3" r=".51"/>
<circle cx="67.3" cy="118.8" r=".51"/>
<circle cx="54.6" cy="73" r=".51"/>
<circle cx="201.9" cy="35" r=".51"/>
<circle cx="212" cy="35" r=".51"/>
<circle cx="260.3" cy="35" r=".51"/>
<circle cx="237.4" cy="35" r=".51"/>
<circle cx="252.7" cy="35" r=".51"/>
<circle cx="179" cy="35" r=".51"/>
<circle cx="161.2" cy="35" r=".51"/>
<circle cx="186.6" cy="35" r=".51"/>
<circle cx="184.1" cy="35" r=".51"/>
<circle cx="168.9" cy="139.1" r=".51"/>
<circle cx="222.2" cy="134" r=".51"/>
<circle cx="242.5" cy="118.8" r=".51"/>
<circle cx="222.2" cy="121.3" r=".51"/>
<circle cx="184.1" cy="139.1" r=".51"/>
<circle cx="133.3" cy="144.2" r=".51"/>
<circle cx="257.7" cy="118.8" r=".51"/>
<circle cx="77.4" cy="141.6" r=".51"/>
<circle cx="120.6" cy="131.5" r=".51"/>
<circle cx="120.6" cy="139.1" r=".51"/>
<circle cx="206.9" cy="134" r=".51"/>
<circle cx="204.4" cy="128.9" r=".51"/>
<circle cx="204.4" cy="134" r=".51"/>
<circle cx="265.4" cy="149.2" r=".51"/>
<circle cx="245" cy="144.2" r=".51"/>
<circle cx="153.6" cy="139.1" r=".51"/>
<circle cx="102.8" cy="164.5" r=".51"/>
<circle cx="102.8" cy="159.4" r=".51"/>
<circle cx="92.7" cy="141.6" r=".51"/>
<circle cx="92.7" cy="131.5" r=".51"/>
<circle cx="77.4" cy="154.3" r=".51"/>
<circle cx="77.4" cy="159.4" r=".51"/>
<circle cx="82.5" cy="154.3" r=".51"/>
<circle cx="120.6" cy="80.7" r=".51"/>
<circle cx="120.6" cy="88.3" r=".51"/>
<circle cx="128.2" cy="88.3" r=".51"/>
<circle cx="120.6" cy="40" r=".51"/>
<circle cx="128.2" cy="40" r=".51"/>
<circle cx="257.7" cy="68" r=".51"/>
<circle cx="57.1" cy="126.4" r=".51"/>
<circle cx="36.8" cy="128.9" r=".51"/>
<circle cx="107.9" cy="103.5" r=".51"/>
<circle cx="107.9" cy="118.8" r=".51"/>
<circle cx="77.4" cy="103.5" r=".51"/>
<circle cx="57.1" cy="111.1" r=".51"/>
<circle cx="36.8" cy="103.5" r=".51"/>
<circle cx="49.5" cy="103.5" r=".51"/>
<circle cx="57.1" cy="103.5" r=".51"/>
</g>
<g fill="none" stroke="#f0f" stroke-width=".18">
<path d="M255.2 24.8h2.5v5.1h-2.5z"/>
<circle cx="256.5" cy="28.6" r=".64"/>
<circle cx="256.5" cy="26.1" r=".64"/>
</g>
<path d="M21.3 33.7h16.8l1.2 1.3-1.2 1.2h-16.8zM115.8 26.1h16.9l1.2 1.2-1.2 1.3h-16.9zM120.1 26.1v-2.6h11.9l1.3 1.3-1.3 1.3M21.7 87h11.9l1.3 1.3-1.3 1.3h-11.9zM19.8 127.7h10.7l1.2 1.2-1.2 1.3h-10.7zM270.4 149.2l1.3-1.2h7.2v2.5h-7.2z" fill="none" stroke="#008080" stroke-width=".25"/>
<path d="M20.7 128.1h5.6" fill="none" stroke="#008080" stroke-width=".18"/>
<g font-size="2.9" fill="#808080">
<text x="64.2" y="54.1">IC5</text>
<text x="58.4" y="78.7">IR11688STRPBF</text>
</g>
<g font-size="2.5" fill="#c0c0c0">
<text x="21.6" y="22.3">Synchronous rectifier and output capacitors and LC filter</text>
<text x="19" y="98.4">Voltage control loop + tracker</text>
</g>
<g font-size="2.5" fill="#808080">
<text x="151.4" y="23.5">SH2</text>
<text x="192.4" y="25.8">R59</text>
<text x="151" y="30.4">SH3</text>
<text x="191.1" y="30.6">120R</text>
<text x="193.6" y="33.6">L7</text>
<text x="271.7" y="35.9">X4-1</text>
<text x="98" y="38.3">D22</text>
<text x="231.6" y="40.1">R6</text>
<text x="234.8" y="40.1">0</text>
<text x="261.5" y="39.4">39-28-1023</text>
<text x="35.5" y="45.8">V+</text>
<text x="97.8" y="46.2">R63</text>
<text x="123.2" y="44.5">Q7</text>
<text x="129.5" y="44.9">R61</text>
<text x="142.2" y="44.9">R62</text>
<text x="152.2" y="42.1">C49</text>
<text x="162.4" y="42.1">C50</text>
<text x="172.5" y="42.1">C51</text>
<text x="179.3" y="46.6">1u/</text>
<text x="179.3" y="42.8">C5</text>
<text x="182.5" y="42.8">2</text>
<text x="182.7" y="46.6">1</text>
<text x="184.1" y="46.6">00V</text>
<text x="195.7" y="44.9">C53</text>
<text x="205.8" y="44.9">C54</text>
<text x="219.9" y="45.4">C55</text>
<text x="227.5" y="45.4">C5</text>
<text x="230.7" y="45.4">6</text>
<text x="231.2" y="42.3">N.C.</text>
<text x="262.8" y="46.4">ZD5</text>
<text x="98.4" y="51">3R3</text>
<text x="239.6" y="53.6">N.C.</text>
<text x="239.6" y="51.7">C57</text>
<text x="262.8" y="48.6">SMAJ58A-TR</text>
<text x="35.5" y="57.3">10R</text>
<text x="35.5" y="55.1">R64</text>
<text x="130.4" y="58.1">4n7/200V</text>
<text x="130.4" y="56.2">C58</text>
<text x="271.7" y="56.2">X4-2</text>
<text x="27.5" y="64.4">C61</text>
<text x="42.1" y="63.2">C62</text>
<text x="247.4" y="64.4">N.C.</text>
<text x="247.8" y="60.6">C59</text>
<text x="258" y="64.4">N.C.</text>
<text x="258" y="60.6">C60</text>
<text x="26.6" y="66.3">100n</text>
<text x="42.8" y="67">4u7</text>
<text x="48.7" y="67.7">R65</text>
<text x="48.9" y="70">47K</text>
<text x="98.4" y="71.9">R66</text>
<text x="98.4" y="76">3R3</text>
<text x="112.8" y="75.6">Q8</text>
<text x="130.4" y="73.9">4n7/200V</text>
<text x="130.4" y="72">C63</text>
<text x="158.7" y="74.3">GND</text>
<text x="251.9" y="74.8">PE</text>
<text x="39.3" y="81.9">GND</text>
<text x="52" y="81.9">GND</text>
<text x="98" y="78.9">D23</text>
<text x="129.5" y="83.3">R67</text>
<text x="142.2" y="83.3">R68</text>
<text x="19.7" y="102.3">V+</text>
<text x="25.5" y="102.3">JP5</text>
<text x="29.6" y="113.2">470R</text>
<text x="31" y="110.9">R69</text>
<text x="42.3" y="113.2">470R</text>
<text x="43.7" y="110.9">R70</text>
<text x="64.4" y="110.8">100n</text>
<text x="64.4" y="108.2">C64</text>
<text x="227.3" y="110">R71</text>
<text x="117.7" y="118.4">C65</text>
<text x="161.2" y="119.5">316K</text>
<text x="161.2" y="114.7">R72</text>
<text x="224.9" y="118">IC6B</text>
<text x="227.3" y="114.1">10K</text>
<text x="247.6" y="117.6">R73</text>
<text x="27.1" y="122.3">FAULT</text>
<text x="41.3" y="122.3">PWR</text>
<text x="57.8" y="121.3">IC6P</text>
<text x="99.9" y="123.5">C66</text>
<text x="117.7" y="120.9">100n</text>
<text x="179" y="122.3">750R</text>
<text x="179" y="120.1">R75</text>
<text x="212" y="124.2">750R</text>
<text x="212" y="120.1">R74</text>
<text x="223.4" y="125.6">TL072</text>
<text x="247.6" y="121.7">10K</text>
<text x="64.4" y="131.1">100n</text>
<text x="64.4" y="128.5">C6</text>
<text x="67.6" y="128.5">7</text>
<text x="69.8" y="127.7">GND</text>
<text x="99.9" y="126">100p</text>
<text x="99.9" y="131.1">C69</text>
<text x="113" y="130">R76</text>
<text x="123.8" y="127">GND</text>
<text x="127.5" y="131.2">R77</text>
<text x="147.8" y="131.2">R78</text>
<text x="193.9" y="131.1">100p</text>
<text x="193.9" y="128.5">C68</text>
<text x="244.4" y="130.2">GND</text>
<text x="259" y="131.6">P1</text>
<text x="26.9" y="137.9">BAS316</text>
<text x="29.4" y="132.5">D24</text>
<text x="48.9" y="135.1">GND</text>
<text x="58.4" y="133.4">JP6</text>
<text x="78.7" y="136">470R</text>
<text x="78.7" y="133.8">R79</text>
<text x="99.9" y="133.6">33n</text>
<text x="113" y="134.8">30K</text>
<text x="127.6" y="133.5">1K8</text>
<text x="143.5" y="137.9">R81</text>
<text x="147.9" y="133.5">12K</text>
<text x="158.7" y="137.3">16K</text>
<text x="158.7" y="135">R82</text>
<text x="173.9" y="137.6">R83</text>
<text x="212" y="136.9">750R</text>
<text x="212" y="132.8">R80</text>
<text x="259" y="133.9">T9</text>
<text x="261.9" y="133.9">10W-50K</text>
<text x="53.4" y="140.6">V-</text>
<text x="101.2" y="138.4">IC7-1</text>
<text x="143.5" y="142">10K</text>
<text x="173.9" y="142">220R</text>
<text x="187.3" y="143.5">IC6A</text>
<text x="224.4" y="139">IC7-2</text>
<text x="250.3" y="140.2">GND</text>
<text x="38.7" y="148">JP8</text>
<text x="50.1" y="146.1">OK3</text>
<text x="78.7" y="149.3">R</text>
<text x="80.5" y="149.3">84</text>
<text x="97.8" y="146.7">TL103W</text>
<text x="126.6" y="147.6">C71</text>
<text x="128.4" y="149.5">1u</text>
<text x="170.6" y="146.8">4u7</text>
<text x="170.6" y="144.9">C70</text>
<text x="187.3" y="146.1">TL072</text>
<text x="221" y="145.9">TL103W</text>
<text x="247.2" y="149.5">N.C.</text>
<text x="247.2" y="147.6">C72</text>
<text x="266.6" y="145.3">JP7</text>
<text x="78.7" y="151.5">7</text>
<text x="80.1" y="151.5">50</text>
<text x="82.9" y="151.5">R</text>
<text x="89.8" y="153.9">C73</text>
<text x="170.8" y="153">GND</text>
<text x="201.9" y="150.5">GND</text>
<text x="47" y="159.4">TLP291-GB.SE-T</text>
<text x="84.7" y="161.6">1n</text>
<text x="84.7" y="159">C74</text>
<text x="89.8" y="156.5">N.C.</text>
<text x="93.3" y="157.9">R85</text>
<text x="109.8" y="158.1">GND</text>
<text x="125.9" y="158.1">GND</text>
<text x="242.5" y="158.1">GND</text>
<text x="68.3" y="166.6">TL431</text>
<text x="71.5" y="164.3">IC8</text>
<text x="93.3" y="162.3">6K8</text>
<text x="104.1" y="171.8">7</text>
<text x="104.1" y="169.7">R</text>
<text x="105.5" y="171.8">K5</text>
<text x="105.9" y="169.7">86</text>
<text x="74.9" y="183.5">GND</text>
<text x="100.3" y="183.5">GND</text>
</g>
<g font-size="2.5" fill="#f0f">
<text x="240.6" y="22.9">X4</text>
<text x="244.4" y="22.9">2-pin output connector</text>
</g>
<g font-size="2.5" fill="#f00">
<text x="161.2" y="121.9">100K</text>
<text x="149.2" y="135.9">0R</text>
<text x="158.7" y="142.3">4K7</text>
</g>
<g font-size="2.1" fill="#808080">
<text x="73.5" y="58.6">VD1</text>
<text x="80.3" y="57.5">4</text>
<text x="58.1" y="60">2</text>
<text x="58.1" y="62.5">3</text>
<text x="62" y="61.1">VCC</text>
<text x="62" y="63.7">MOT</text>
<text x="70.6" y="61.1">GATE1</text>
<text x="80.3" y="60">1</text>
<text x="80.3" y="65.1">6</text>
<text x="70.6" y="71.3">GATE2</text>
<text x="74.8" y="66.2">VS</text>
<text x="80.3" y="70.2">8</text>
<text x="58.1" y="72.7">7</text>
<text x="62" y="73.8">GND</text>
<text x="73.5" y="73.8">VD2</text>
<text x="80.3" y="72.7">5</text>
<text x="56.8" y="113.9" transform="rotate(-90 56.8 113.9)">8</text>
<text x="237.8" y="118.4">6</text>
<text x="56.8" y="124.8" transform="rotate(-90 56.8 124.8)">4</text>
<text x="225.7" y="120.9">7</text>
<text x="237.8" y="123.5">5</text>
<text x="257.4" y="126" transform="rotate(-90 257.4 126)">E</text>
<text x="260.6" y="128.6">S</text>
<text x="17.1" y="134.8">X2-5</text>
<text x="107.6" y="136.2" transform="rotate(-90 107.6 136.2)">8</text>
<text x="199.7" y="136.2">2</text>
<text x="257.4" y="133.2" transform="rotate(-90 257.4 133.2)">A</text>
<text x="101.3" y="141.3">1</text>
<text x="113.3" y="138.7">2</text>
<text x="115.9" y="143.8">3</text>
<text x="187.6" y="138.7">1</text>
<text x="199.7" y="141.3">3</text>
<text x="225.7" y="141.3">7</text>
<text x="237.8" y="138.7">6</text>
<text x="237.8" y="143.8">5</text>
<text x="48" y="148.9">4</text>
<text x="62.6" y="148.9">1</text>
<text x="48" y="154">3</text>
<text x="62.6" y="154">2</text>
<text x="107.6" y="150.8" transform="rotate(-90 107.6 150.8)">4</text>
<text x="275.5" y="155.1">X2-8</text>
</g>
<g font-size="2" fill="#f0f">
<text x="247.6" y="26.9">Vout+ 1</text>
<text x="248.4" y="29.4">GND 2</text>
</g>
<g font-size="1.8" fill="#f00">
<text x="21.6" y="27.3">Routing between the drain of the MOSFET and the IC pin must be particularly optimized</text>
<text x="21.6" y="29.9">Route traces between sync. MOSFETs and transformer outputs as shoort as possible</text>
<text x="270.4" y="147.3">Max. +2.5V</text>
</g>
<g font-size="1.8" fill="#008080">
<text x="116.9" y="28">S2_DOT_OUT/2.4B</text>
<text x="121" y="25.4">S1_OUT/2.4A</text>
<text x="22.3" y="35.6">S1_DOT_OUT/2.4A</text>
<text x="178.4" y="34.3">POUT+</text>
<text x="254.5" y="34.3">PREG_OUT+</text>
<text x="107.3" y="47">SR_OUT1</text>
<text x="261.4" y="54.6">GND</text>
<text x="107.3" y="72.4">SR_OUT2</text>
<text x="22.6" y="88.9">S2_OUT/2.4B</text>
<text x="255.2" y="118.1">+2.5VREF</text>
<text x="20.7" y="129.6">FAULT/2.1A</text>
<text x="120" y="143.5">+2.5VREF</text>
<text x="21.6" y="148.6">COMP</text>
<text x="271.7" y="149.9">U_MON</text>
<text x="21.6" y="153.7">AGND</text>
</g>
<g font-size="1.8" fill="#808080">
<text x="183.5" y="37.9">IHLP2020CZER3R3M1</text>
<text x="201.9" y="37.9">1</text>
<text x="97.9" y="43.6">1N5819H</text>
<text x="105.4" y="43.6">W-7-F</text>
<text x="129.5" y="46.5">22R/2-3W</text>
<text x="142.2" y="46.5">22R/2-3W</text>
<text x="107.9" y="49.6">IRFS4321PBF</text>
<text x="219.9" y="48.6">1u/100V</text>
<text x="227.5" y="48.6">100</text>
<text x="230.5" y="48.6">n/100V</text>
<text x="154.7" y="56.1" transform="rotate(-90 154.7 56.1)">UPW1J152MHD</text>
<text x="164.9" y="55.5" transform="rotate(-90 164.9 55.5)">UPW1J152MHD</text>
<text x="174.4" y="55.5" transform="rotate(-90 174.4 55.5)">UPW1J152MHD</text>
<text x="205.7" y="58.3" transform="rotate(-90 205.7 58.3)">HHXC630ARA330MHA0G</text>
<text x="215.8" y="57.7" transform="rotate(-90 215.8 57.7)">HH</text>
<text x="215.8" y="55.1" transform="rotate(-90 215.8 55.1)">XC630ARA330MHA0G</text>
<text x="107.9" y="80">IRFS4321PBF</text>
<text x="97.9" y="84.3">1N5819HW-7-F</text>
<text x="129.5" y="85">22R/2-3W</text>
<text x="142.2" y="85">22R/2-3W</text>
<text x="47.6" y="137.6" transform="rotate(-90 47.6 137.6)">LTST-C170YKT</text>
<text x="38.7" y="138.9" transform="rotate(-90 38.7 138.9)">LTST-C170KRKT</text>
</g>
<g font-size="1.8" fill="#800000">
<text x="150.5" y="42.2" transform="rotate(-90 150.5 42.2)">+</text>
<text x="160.7" y="42.2" transform="rotate(-90 160.7 42.2)">+</text>
<text x="170.8" y="42.2" transform="rotate(-90 170.8 42.2)">+</text>
<text x="201.3" y="44.7" transform="rotate(-90 201.3 44.7)">+</text>
<text x="211.5" y="44.7" transform="rotate(-90 211.5 44.7)">+</text>
<text x="168.3" y="143.8" transform="rotate(-90 168.3 143.8)">+</text>
<text x="19" y="188.6">Licensed under the TAPR Open Hardware License (www.tapr.org/OHL)</text>
<text x="19" y="190.5">More info at https://www.envox.hr/eez</text>
<text x="19" y="192.4">Repository: https://github.com/eez-open</text>
</g>
<text font-size="1.8" fill="#800080" x="170.8" y="148.6">Tant.</text>
</svg>
